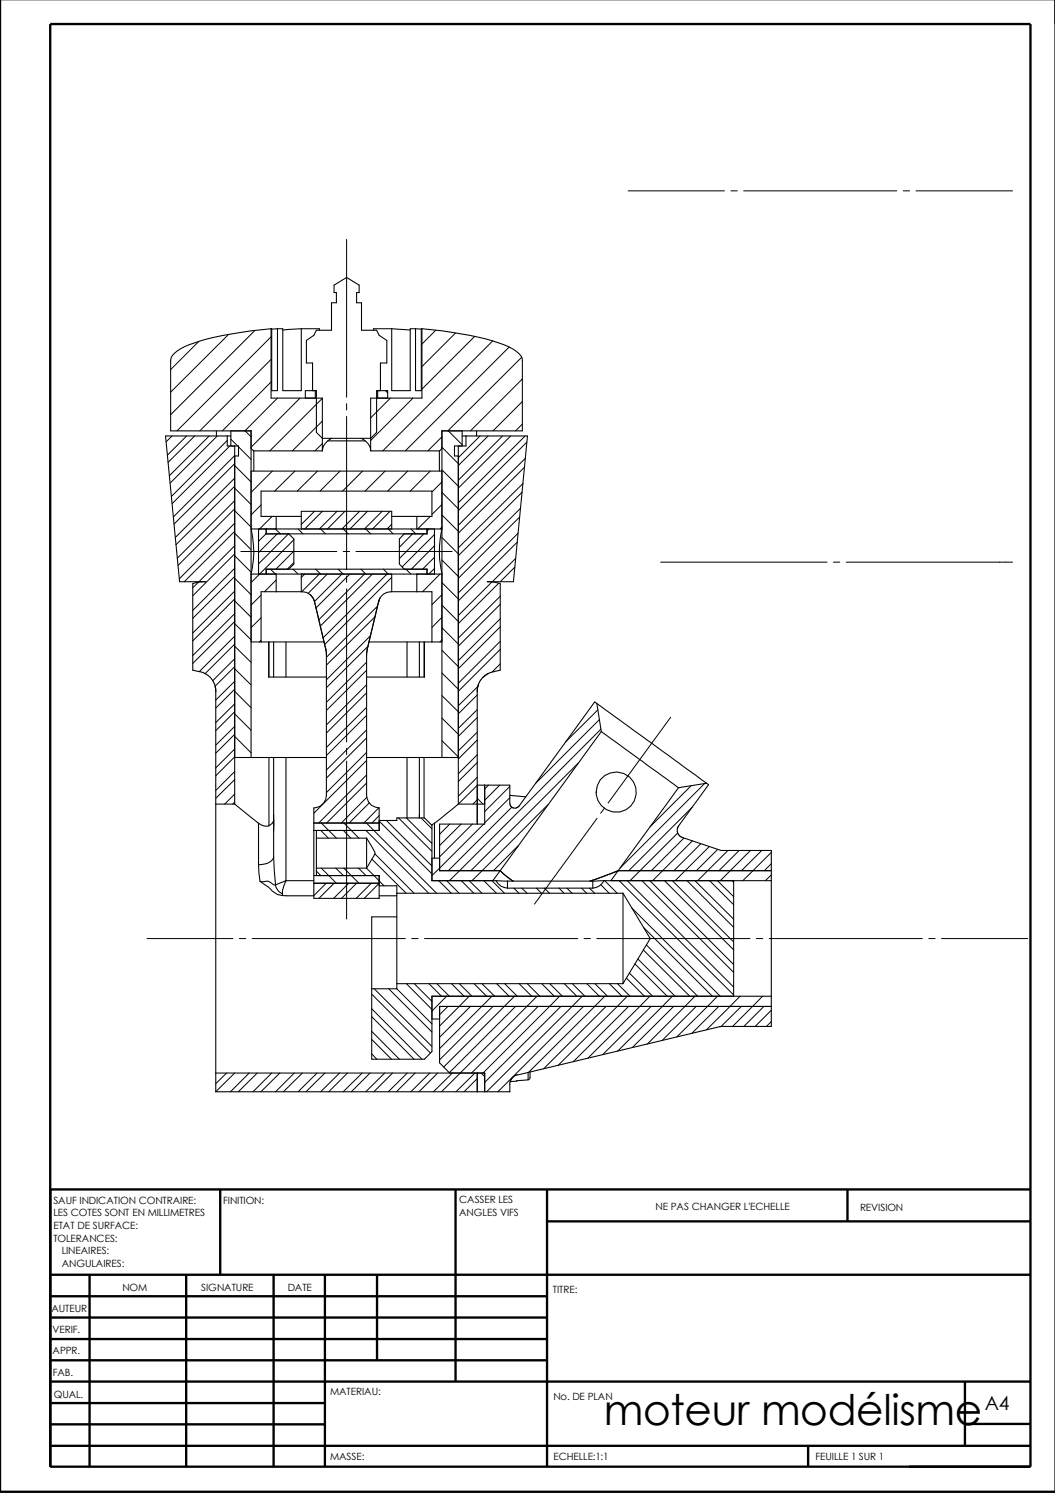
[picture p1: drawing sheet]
<svg xmlns="http://www.w3.org/2000/svg" width="210mm" height="297mm" viewBox="0 0 210 297" stroke-linecap="round" stroke-linejoin="round" font-family="sans-serif">
<g fill="none" stroke="#000" stroke-width=".47">
<path d="M0 -.1v296.9h209.9M10 4.8h195v287h-195zM43.8 236.6v17M90.6 236.6v38.3M108.8 236.6v55.3M168.6 236.6v6.3M205 236.6h-195v55.3M10 253.6h195M10 257.9h98.8M17.8 253.6v38.3M37 253.6v38.3M54.4 253.6v38.3"/>
<path d="M64.6 253.6v38.3M75 253.6v17M108.8 243h96.2M10 270.6h98.8M10 266.4h98.8M10 262.1h98.8M10 279.1h54.6M10 274.9h195M192 274.8v12.7M10 287.7h195M10 283.4h54.6M160.8 287.5v4.3"/>
<path d="M192 283.3h13"/>
</g>
<g fill="none" stroke="#000" stroke-width=".21">
<path d="M53.9 65.4h.2v12.3h1.1v-12.3M53.9 65.4a64.4 64.4 0 0 0-16.3 3.2 6.1 6.1 0 0 0-3.6 2.6v14.5h16v65M53.9 65.4v13.8h10.2v10.5M55.2 65.4h1.1v12.3h3.6v-12.3M55.2 65.4l-1.1 .1M59.9 65.4l-3.6 .3M59.9 65.4h3.6v.3M60.7 79.2v-1.5h2.2v8.3l1.2 1.2h9.6l1.2-1.2v-8.3h2.2v1.5M62.2 77.7v-5.5h-1.2v-4.5l1.4-1 .5-1h3.1v-5.5h.9v-2h-.4v-1.5l2.5-1.5 2.5 1.5v1.5h-.5v2h.9v5.5h3l.5 1 1.6 1v4.5h-1.3v5.5M62.7 77.7v1.5M75.1 77.7v1.5M77.9 65.4v12.3h3.7v-12.3h1.1"/>
<path d="M77.9 65.4h-3.6v.3M77.9 65.4l3.7 .3M82.7 65.4v12.3h1.1v-12.3h.1M82.7 65.4l1.1 .1M83.9 65.4a64.4 64.4 0 0 1 16.3 3.2 6.4 6.4 0 0 1 3.7 2.6v14.5h-16v65M83.9 65.4v13.8h-10.2v10.5M43.1 85.7v1M45.2 86.7v2h2.3v2h-.8M45.9 86.7h-13l2.8 29h5.2l-1.1 .1-1.4 .3v17.2M45.9 85.7v3M46.7 88.7v71.3M50 93.7h37.9"/>
<path d="M50 89.2l.5 .5M50.5 89.7h13.6M50.5 89.7v4M65.2 87.7h7.5M66 87.2h-.1a3.1 3.1 0 0 0-1.8 2.5M71.9 87.2a2.83 2.83 0 0 1 1.8 2.5M73.7 89.7h13.8M87.4 89.7v4M87.9 89.2l-.4 .5M91.2 88.7v71.3M91.9 86.7h13l-2.7 29h-5.3l1.2 .1 1.4 .3M91.9 85.7v3"/>
<path d="M92.7 86.7v2h-2.3v2h.8M94.8 85.7v1M50 105.2h37.9a20.1 20.1 0 0 0 0 9h-37.9a18.6 18.6 0 0 0 0-9zM51.4 105.2v9M53 105.2v1h32v-1M53 114.2v-1h32v1M54.9 102.7v2.5M54.9 114.2v3.5M57.4 106.2l1.1 1v5l-1.1 1M59.9 105.2v-3.5h18v3.5M59.9 114.2v3.5M59.9 102.7h-8v-5h34v5h-8"/>
<path d="M61.7 118.3a2.12 2.12 0 0 1 .8 1.3M62.5 119.5l2.3 9.7M62.6 119.6a2.9 2.9 0 0 0-2.5-1.9h-8.2v10M75.4 119.6a2.44 2.44 0 0 1 2.4-1.9h8.1v10M75.4 119.6l-2.3 9.6M75.6 118.9l-.2 .7M77.9 114.2v3.5M80.4 106.2l-.9 1v5l.9 1M82.9 102.7v2.5M82.9 114.2v3.5M86.4 105.2v9M99.5 116.1v17.2l-1.2 .3"/>
<path d="M38.4 133.3l1.9 .5 1.5 .9 .9 1.4 .3 1.5M40.8 134l.1 .1M42.8 136.6l.1 .9M42.9 137.6v79.6h58.5v-1.8l.2-.5 .6-.7 .8-.4M50 127.7h14.5M53.5 127.7v7h11.4M53.5 127.7v7M54.4 127.7v7M56.9 127.7v7M64.8 129.2l.1 .7v28.3a2.56 2.56 0 0 1-2.5 2.5v18h13v-4.5h-13M64.8 129.2l.1 1.1M64.8 129.2h.1"/>
<path d="M73.1 129.2l-.2 .7v28.3a2.52 2.52 0 0 0 2.5 2.5v4.5h-13M73.1 129.2l-.2 1.1M73.1 129.2h.1M73.4 127.7h14.5M81 127.7v7M83.4 127.7v7M84.4 127.7v7M84.5 127.7v7h-11.6M95 137.6v26.4M95.2 136.2l-.2 1.4M97.1 134l-1 .7M98.3 133.6l-1.5 .6-.9 .8-.7 1.2-.2 1.4"/>
<path d="M118.7 140l21.9 15.8M118.7 140l-.4-.3-15.2 20.9-.4 .2h-.5l-.4-.2-.3-.5-.1-3.9h-6.4M118.7 140l.9 5.5M42.9 160h3.8M46.7 160l4.7 3.8M46.7 150.7h18.2M53.5 150.7v13.6M54.4 150.7v19.7M56.9 150.7v24.5M72.9 150.7h18.3M81 150.7v12M83.4 150.7v12"/>
<path d="M84.4 150.7v12M91.2 160l-4.8 3.8M91.2 160h5.2M96.4 156.2v7.8h-8.9v9.2h12M101.4 158.2l3.2 .3M119.6 145.5l15.4 11.2M119.6 145.5l-20.1 27.7M135 156.7l-12 16.5M140.6 155.8l.4 .3-6 8.3-.3 .5v.6l.5 .8 .4 .3 7.9 2.6h10v35h-10.1l-40.4 9.7M140.6 155.8l-5.6 .9M51.4 163.8a2.25 2.25 0 0 0 2.1 .5M51.4 172l.3 3.3"/>
<path d="M51.4 163.8v8.2M51.7 175.3l1.6 1.1a4.7 4.7 0 0 0 2.9 1.8M51.7 175.3l.5 .1a1.9 1.9 0 0 1 2.2 .6l.4 .1M54.4 163.2l-.3 .6-.6 .5M54.4 170.4a2.17 2.17 0 0 1-2.4 1.6h-.6M54.4 162.1v3.3M54.4 170.4l.4 5.7M54.8 176.1a2.27 2.27 0 0 0 1.4 1.7M56.2 177.8v.4M56.2 178.2h6.2M56.9 175.2l-2.1 .9M56.9 175.2l-.7 1.9v.7"/>
<path d="M56.9 175.2h5.5M62.4 175.7h13M62.4 163.7h13M62.9 172.7h10M62.9 166.8h10M62.9 165.2v9M72.9 166.8l1.7 2.9-1.7 3M72.9 166.8v5.9M75.4 163.2h3.6v-.5h5.5l1.4 1.5v11h12.8M75.4 176.2h3.6v20.5h-5M75.4 178.2h3.6M79 177.7h45"/>
<path d="M85.9 170.7h1.6M86.4 163.8l-.5 .3M86.4 163.8v6.9M98.7 175.2a2.68 2.68 0 0 0 2.3 1.5M98.7 175.2l2.3 .1M99.5 173.2l2.6 2.1-1.3-.9zM99.5 173.2l-1.5 2M101 176.7h16.9M101 175.3h16.9M101 175.3v1.4M117.4 175.3l5.6-2.1zM117.9 175.3v1.4"/>
<path d="M120.2 175.2a2.68 2.68 0 0 1-2.3 1.5M120.2 175.2l-2.3 .1M120.2 175.2h33.3M123 173.2l-1.5 2M123 173.2h30.5M124 177.7l5.4 9-5.4 9M124 177.7v18M146 175.2v23M79 182.4h-5v28.3h10.5l1.4-1.5v-11h67.6M79 195.7h45M42.9 213.5h53.5v3.7M85.9 202.7h1.6"/>
<path d="M95 213.5v3.7M105.1 214.8l-3.5 .4M105.1 213.4v1.4M105.5 213.3v1.1l-.1 .3-.3 .1M153.5 200.2h-66v11.3l2 2"/>
<circle cx="122.6" cy="157.6" r="4"/>
</g>
<g fill="none" stroke="#000" stroke-width=".2">
<path d="M125 38h19.1M145.4 38h1.3M148 38h30.4M179.7 38h1.3M182.2 38h19.3M69 47.6v31.4M39.6 67.9l-5.6 5.6M45.5 66.5l-11.5 11.5M50.7 65.7l-16.7 16.8M53.9 76l-9.7 9.7M53.9 67l-18.7 18.7M53.9 71.5l-14.1 14.2"/>
<path d="M55.2 79.2l-6.4 6.5 1.2 1.2M59.7 79.2l-9.7 9.8M64.1 79.2l-10.4 10.5M76.7 77.7l.4 .5M77.7 79.2l-4 3.9M82.2 79.2l-8.5 8.4M86.7 65.7l-2.8 2.8M90.6 66.3l-6.7 6.6M94.4 66.9l-10.5 10.5M98 67.8l-21.8 21.9M101.3 69l-20.7 20.7M103.8 71.1l-14.7 14.6"/>
<path d="M103.9 75.4l-10.3 10.3M103.9 79.9l-5.8 5.8M34.2 86.7l-1.1 1.2M37.1 86.7l-3.8 3.9M38.7 86.7l-5.3 5.3M41.6 86.7l-7.9 8M43.2 86.7l-9.3 9.4M45.2 87.6l-11.1 11.2M45.7 88.7l-11.5 11.5M45.9 87.4l1.4 1.3M46.7 92.2l-12.1 12.1M46.7 96.7l-11.7 11.7"/>
<path d="M46.7 90.6l-12.2 12.2M46.7 95.1l-11.8 11.8M46.7 99.6l-11.4 11.4M46.7 97.1l3.3 3.3M46.7 92.6l3.3 3.3M47.5 88.9l2.5 2.5M54.2 93.7l-4.2 4.3M58.7 93.7l-4 4M63.2 93.7l-4.1 4M64.1 83.8l-5.9 5.9M64.1 88.3l-1.4 1.4M67.6 93.7l-3.9 4"/>
<path d="M69 80.3v1.3M69 82.8v30.5M72.1 93.7l-3.9 4M76.6 93.7l-4 4M81.1 93.7l-4 4M85.6 93.7l-4 4M87.9 86.9l-2.8 2.8M87.9 95.9l-2 2M87.9 98l3.3 3.2M87.9 93.5l3.3 3.2M87.9 89l3.3 3.2M89.2 85.7l2.7 2.8"/>
<path d="M95.5 86.7l-4.3 4.4M97.1 86.7l-5.9 5.9M100 86.7l-8.8 8.8M101.6 86.7l-10.4 10.4M103.9 97.9l-12.7 12.7M103.9 84.4l-1.3 1.3M104.1 96.2l-12.9 12.8M104.4 93l-13.2 13.1M104.5 86.7l-13.3 13.3M104.5 91.2l-13.3 13.3M104.8 88l-13.6 13.6M39.5 115.9l-1.1 1"/>
<path d="M46.7 101.2l-11.3 11.3M46.7 105.7l-10 10M46.7 110.2l-8.3 8.3M46.7 114.7l-8.3 8.3M46.7 119.2l-8.3 8.3M46.7 104.1l-11 11M46.7 108.6l-7.1 7.1M46.7 113.1l-8.3 8.4M46.7 117.6l-8.3 8.3M46.7 119.5l3.3 3.3M46.7 115.1l3.3 3.2M46.7 110.6l3.3 3.2"/>
<path d="M46.7 106.1l3.3 3.2M46.7 101.6l3.3 3.3M47.9 109.7h19.1M51.9 100.5l-1.9 1.9M51.9 118.4l-1.9 2M53 106.2l-1.6 1.5M53.8 113.2l1 1M54.1 102.7l-2.7 2.8M54.8 105.2l1 1M54.9 115.4l-2.3 2.3M55.2 106.2l-3.8 3.7M57.4 106.2l-6 6"/>
<path d="M58.3 113.2l1 1M58.5 107.4l-8.5 8.5M58.5 111.9l-1.4 1.3M58.5 109.6l-3.6 3.6M59.3 105.2l1 1M60.6 114.2l-.7 .7M62.6 101.7l-2.7 2.7M62.8 113.2l1 1M63.5 114.2l-3.5 3.5M63.8 105.2l1 1M64.1 101.7l-3.5 3.5M65.1 114.2l-3.8 3.9"/>
<path d="M67.1 101.7l-3.6 3.5M67.3 113.2l1 1M68 114.2l-5.4 5.5M68.3 105.2l1 1M68.3 109.7h1.3M68.6 101.7l-3.4 3.5M69 114.6v1.3M69 117.1v30.5M69.6 114.2l-6.7 6.7M70.8 109.7h19.2M71.5 101.7l-3.5 3.5M71.8 113.2l1 1"/>
<path d="M72.5 114.2l-9.1 9.1M72.8 105.2l.9 1M73.1 101.7l-3.5 3.5M74.1 114.2l-10.4 10.4M76 101.7l-3.5 3.5M76.3 113.2l1 1M77 114.2l-12.7 12.7M77.3 105.2l.9 1M77.6 101.7l-3.5 3.5M77.9 114.9l-13.3 13.3M77.9 104.3l-.9 .9M80.8 113.2l.9 1"/>
<path d="M81.7 105.2l1 1M82.1 106.2l-2.6 2.7M83.1 114.2l-.2 .1M84.3 106.2l-4.8 4.9M85.3 105.2l-.3 .4M85.6 102.7l-2.5 2.5M86.4 106.3l-6.4 6.5M86.4 110.9l-2.3 2.3M86.4 108.6l-4.6 4.6M86.4 113.1l-1.1 1.1M87.5 114.2l-3.4 3.5M87.9 100.4l-2 2"/>
<path d="M87.9 118.3l-2 2M87.9 115.9l3.3 3.3M87.9 111.4l3.3 3.3M87.9 106.9l3.3 3.3M87.9 102.4l3.3 3.3M87.9 104.9l-.3 .3M97.9 115.8l-6.7 6.7M99.2 116l-8 8.1M99.5 118.6l-8.3 8.4M102.4 112.8l-2.9 2.9M102.6 111.1l-4.6 4.6M102.9 107.9l-11.7 11.6"/>
<path d="M103.1 106.1l-11.9 11.9M103.4 102.9l-12.2 12.2M103.5 101.1l-12.3 12.4M131.4 111.8h33.1M165.8 111.8h1.3M168.4 111.8h33.1M46.7 123.7l-8.3 8.3M46.7 128.1l-5.9 5.9M46.7 132.6l-3.9 3.9M46.7 137.1l-3.8 3.8M46.7 122.1l-8.3 8.3M46.7 126.6l-7.1 7"/>
<path d="M46.7 131.1l-4.4 4.3M46.7 135.6l-3.8 3.7M46.7 137.5l3.3 3.3M46.7 133.1l3.3 3.2M46.7 128.6l3.3 3.2M46.7 124.1l3.3 3.2M51.9 122.9l-1.9 2M51.9 127.4l-.3 .3M72.9 133.3l-8 8.1M72.9 131.7l-8 8M72.9 137.8l-8 8M72.9 136.2l-8 8"/>
<path d="M73.2 128.6l-8.3 8.2M73.7 126.5l-8.8 8.8M74.6 122.7l-9.7 9.6M75.1 120.6l-10.2 10.2M87.9 138.4l3.3 3.2M87.9 133.9l3.3 3.2M87.9 129.4l3.3 3.2M87.9 124.9l3.3 3.2M87.9 120.4l3.3 3.3M87.9 122.8l-2 2M87.9 127.3l-.4 .4M95 138.3l-3.8 3.7"/>
<path d="M95.1 136.6l-3.9 3.8M99.5 120.2l-8.3 8.4M99.5 124.7l-8.3 8.4M99.5 129.2l-8.3 8.3M99.5 123.1l-8.3 8.3M99.5 127.6l-8.3 8.3M99.5 132.1l-1.6 1.6M46.7 141.6l-3.8 3.8M46.7 146.1l-3.8 3.8M46.7 150.6l-3.8 3.7M46.7 155.1l-3.8 3.7M46.7 159.6l-.4 .4"/>
<path d="M46.7 140l-3.8 3.8M46.7 144.5l-3.8 3.8M46.7 149l-3.8 3.8M46.7 153.5l-3.8 3.8M46.7 158l-2 2M46.7 146.5l3.3 3.3M46.7 142l3.3 3.3M69 148.9v1.3M69 151.4v31.4M72.9 151.3l-10.5 10.5M72.9 142.3l-8 8M72.9 146.8l-8 8"/>
<path d="M72.9 155.8l-7.9 7.9M72.9 140.7l-8 8M72.9 145.2l-8 8M72.9 149.7l-8 8M72.9 154.2l-9.5 9.5M73 158.6l-5.1 5.1M73.5 159.7l-4 4M87.9 147.4l3.3 3.2M87.9 142.9l3.3 3.2M95 142.7l-3.8 3.8M95 147.2l-3.8 3.8M95 151.7l-3.8 3.8"/>
<path d="M95 156.3l-3.8 3.7M95 141.2l-3.8 3.7M95 145.7l-3.8 3.7M95 150.2l-3.8 3.7M95 154.6l-3.8 3.8M95 159.1l-.9 .9M95 158.8l1.1 1.2M97.2 156.2l-.8 .8M99.4 156.2l-3 3M101.4 156.5l-5 5M101.4 158.7l-5 5M115 151.8l-21.3 21.4"/>
<path d="M119 141.2l-6.4 6.4M119.3 143.2l-12.7 12.6M119.5 145.1l-30.1 30.1M133.4 142.7l-12.4 17.1M137.5 156.3l-8.2 8.2M140.2 155.9l-16.8 16.8M62.9 173.3l.9 .9M63.8 165.2l1.5 1.6M63.9 172.7l3 3M63.9 163.7l3 3.1M64.9 175.7l-2.5 2.5M66.5 175.7l-3 3"/>
<path d="M66.8 172.7l1.5 1.5M68.3 165.2l1.5 1.6M68.4 172.7l3 3M68.4 163.7l3 3.1M69.4 175.7l-3 3M71 175.7l-3.1 3M71.3 172.7l1.5 1.5M72.8 165.2l12.5 12.5M72.9 163.7l14 14M72.9 172.8l3.5 3.4M73.9 175.7l-3 3M74 170.9l6.8 6.8"/>
<path d="M74.6 169.9l7.8 7.8M75.4 160.7l-3 3M75.4 178.6v.1M75.4 163.4l10.5 10.5M75.4 162.3l-1.4 1.4M75.4 175.7l-2.9 3M76.9 163.2l9 9.1M79.3 162.7l6.6 6.7M80.9 162.7l5 5.1M83.8 162.7l2.1 2.2M87.3 175.2l2.5 2.5M88.9 175.2l2.5 2.5"/>
<path d="M89.5 164l-2 2M91.7 164l-4.2 4.2M91.8 175.2l2.5 2.5M93.3 175.2l2.6 2.5M94 164l-6.5 6.5M96.2 164l-10.3 10.2M96.3 175.2l2.5 2.5M97.9 175.2l2.5 2.5M101.8 160.6l-12.6 12.6M102.2 176.7l1.1 1M103.1 168.3l-4.9 4.9M103.8 176.7l1.1 1"/>
<path d="M106.7 176.7l1 1M108.3 176.7l1 1M109.1 160.1l-15.2 15.1M111.2 176.7l1 1M112.8 176.7l1 1M115.7 176.7l1 1M117.3 176.7l1 1M118.8 162.8l-12.5 17.1M119.5 176l1.7 1.7M120.3 160.8l-.8 1M120.3 175.2l2.5 2.5M123.2 175.2l22.8 22.8"/>
<path d="M124.8 175.2l21.2 21.2M127.7 175.2l18.3 18.3M129.3 175.2l16.7 16.7M132.2 175.2l13.8 13.8M133.8 175.2l12.2 12.2M134.8 165.7l-9.5 9.5M136.1 166.8l-6.5 6.4M136.7 175.2l9.3 9.3M137.8 160.6l-12.7 12.6M137.8 167.3l-8 7.9M138.3 175.2l7.7 7.7M139.4 167.9l-5.3 5.3"/>
<path d="M141.1 168.4l-6.8 6.8M141.2 175.2l4.8 4.8M142.7 175.2l3.3 3.2M142.8 169l-4.2 4.2M144.8 169.2l-6 6M145.7 175.2l.3 .3M147.1 169.2l-4.1 4M149.3 169.2l-6 6M151.6 169.2l-4.1 4M153.5 171.8l-1.4 1.4M153.5 169.6l-5.7 5.6M153.5 174.1l-1.2 1.1"/>
<path d="M29.3 186.7h17.1M47.6 186.7h1.3M50.2 186.7h30.4M74 197.8l11.6 11.7M74.5 196.7l11.4 11.5M77.3 196.7l8.6 8.6M79 196.7l6.9 7M80.9 195.7l5 5.1M81.9 186.7h1.3M82.4 195.7l3.5 3.5M84.5 186.7h30.4M85.3 195.7l2.5 2.5"/>
<path d="M86.9 195.7l2.5 2.5M88.9 198.2l-3 3M89.8 195.7l2.5 2.5M91.4 195.7l2.5 2.5M93.3 198.2l-5.8 5.9M94.3 195.7l2.5 2.5M95.9 195.7l2.5 2.5M97.9 198.2l-10.4 10.4M98.8 195.7l2.5 2.5M100.4 195.7l2.5 2.5M102.4 198.2l-14.1 14.1M103.3 195.7l2.5 2.5"/>
<path d="M104.9 195.7l2.5 2.5M106.8 198.2l-19 19M107.8 195.7l2.5 2.5M109.4 195.7l2.5 2.5M111.3 198.2l-15.2 15.3M112.3 195.7l2.5 2.5M113.9 195.7l2.5 2.5M115.8 198.2l-19 19M116.2 186.7h1.3M116.8 195.7l2.5 2.5M118.4 195.7l2.5 2.5M118.7 186.7h30.5"/>
<path d="M120.3 198.2l-15.1 15.1M121.2 195.7l2.5 2.5M122.9 195.7l2.4 2.5M124.6 194.6l3.6 3.6M124.8 198.2l-13.7 13.7M125.2 193.6l4.6 4.6M125.6 180.6l17.7 17.6M126.3 191.8l6.5 6.4M126.9 190.8l7.4 7.4M128 189l9.2 9.2M128.1 184.5l13.6 13.7M128.6 188l10.2 10.2"/>
<path d="M129.3 198.2l-12.3 12.3M133.8 198.2l-10.9 10.9M138.3 198.2l-9.5 9.5M142.7 198.2l-8 8.1M147.2 198.2l-6.7 6.7M150.5 186.7h1.3M151.7 198.2l-5.9 6M153 186.7h30.5M184.8 186.7h1.3M187.3 186.7h17.2M45.1 213.5l-2.2 2.1M46.7 213.5l-3.8 3.7"/>
<path d="M49.6 213.5l-3.8 3.7M51.2 213.5l-3.8 3.7M54.1 213.5l-3.8 3.7M55.7 213.5l-3.8 3.7M58.5 213.5l-3.7 3.7M60.2 213.5l-3.8 3.7M63.1 213.5l-3.8 3.7M64.6 213.5l-3.7 3.7M67.6 213.5l-3.8 3.7M69.1 213.5l-3.7 3.7M72.1 213.5l-3.8 3.7M73.6 213.5l-3.7 3.7"/>
<path d="M74 209.7l1 1M74 205.2l5.5 5.5M74 200.7l9.9 10M74 206.8l3.9 3.9M74 202.3l8.4 8.4M76.5 213.5l-3.7 3.7M78.1 213.5l-3.7 3.7M81 213.5l-3.7 3.7M82.6 213.5l-3.7 3.7M85.5 213.5l-3.8 3.7M87.1 213.5l-3.7 3.7M89.1 200.2l-1.6 1.7"/>
<path d="M90 213.5l-3.8 3.7M93.6 200.2l-6.1 6.2M94.5 213.5l-3.8 3.7M95 214.6l-2.7 2.6M95 217.2h.1M95.7 213.5l.7 .7M98.1 200.2l-10.6 10.7M101.4 217.1l-.1 .1M102.6 200.2l-13.2 13.2M107.1 200.2l-13.3 13.3M111.6 200.2l-15.2 15.1M116.1 200.2l-17 17"/>
<path d="M120.6 200.2l-12.4 12.4M125.1 200.2l-11.1 11M129.5 200.2l-9.6 9.6M134 200.2l-8.2 8.2M138.5 200.2l-6.8 6.8M143 200.2l-5.4 5.4M147.5 200.2l-4 4M152 200.2l-4 4M153.5 201l-3.3 3.2M153.5 203.2l-1 1"/>
</g>
<text font-size="8.4" x="120.1" y="283.5">moteur modélisme</text>
<text font-size="3.9" x="195.9" y="280.5">A4</text>
<g font-size="2">
<text x="10.6" y="239.5">SAUF INDICATION CONTRAIRE:</text>
<text x="44.4" y="239.5">FINITION:</text>
<text x="91.4" y="239.4">CASSER LES</text>
<text x="10.6" y="242">LES COTES SONT EN MILLIMETRES</text>
<text x="10.6" y="244.5">ETAT DE SURFACE:</text>
<text x="91.4" y="241.9">ANGLES VIFS</text>
<text x="130.4" y="240.8">NE PAS CHANGER L'ECHELLE</text>
<text x="171.1" y="241">REVISION</text>
<text x="10.6" y="247">TOLERANCES:</text>
<text x="12.3" y="249.5">LINEAIRES:</text>
<text x="12.3" y="252">ANGULAIRES:</text>
<text x="24.3" y="256.9">NOM</text>
<text x="40" y="256.9">SIGNATURE</text>
<text x="57.2" y="256.9">DATE</text>
<text x="110" y="257.2">TITRE:</text>
<text x="10.2" y="261">AUTEUR</text>
<text x="10.5" y="265.3">VERIF.</text>
<text x="10.5" y="269.4">APPR.</text>
<text x="10.5" y="273.7">FAB.</text>
<text x="10.7" y="278.1">QUAL.</text>
<text x="65.7" y="277.5">MATERIAU:</text>
<text x="110.1" y="278.6">No. DE PLAN</text>
<text x="65.7" y="290.5">MASSE:</text>
<text x="110.1" y="290.5">ECHELLE:1:1</text>
<text x="162.3" y="290.4">FEUILLE 1 SUR 1</text>
</g>
</svg>
